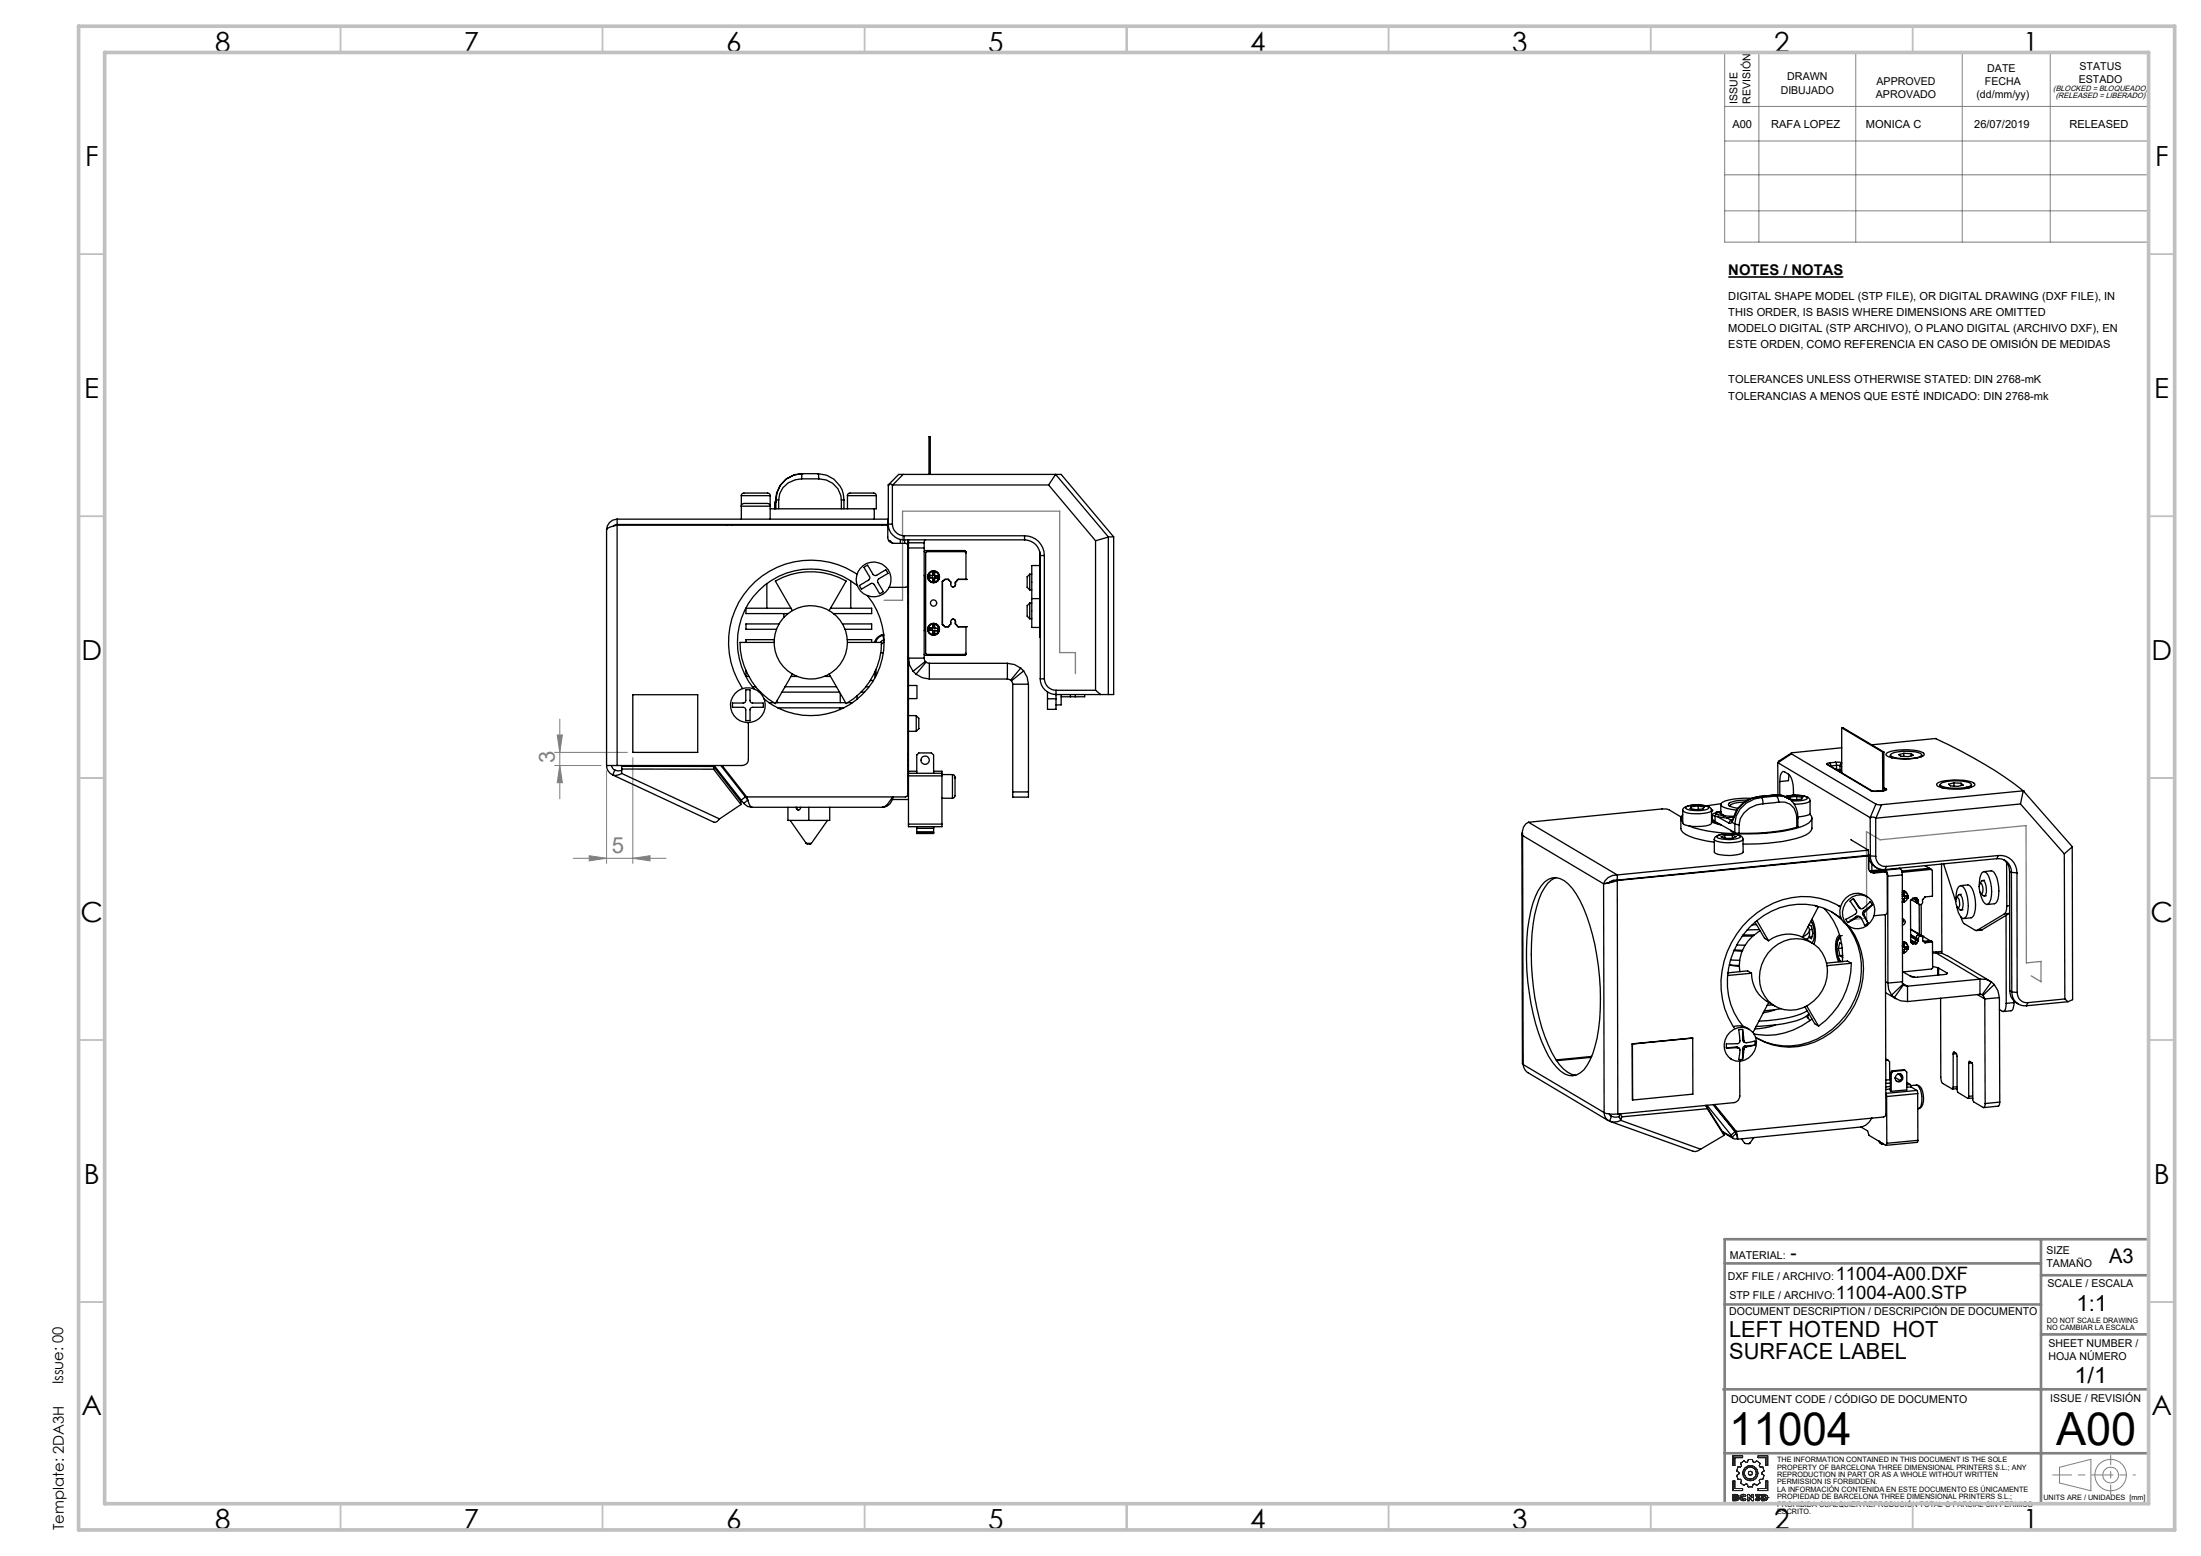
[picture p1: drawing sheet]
<svg xmlns="http://www.w3.org/2000/svg" width="420mm" height="297mm" viewBox="0 0 420 297" stroke-linecap="round" stroke-linejoin="round" font-family="sans-serif">
<path d="M329.8 52.9h22" fill="none" stroke="#000" stroke-width=".32"/>
<g fill="none" stroke="#191924" stroke-width=".19">
<path d="M330.7 277.9h1.8v.3h-1.5v1.5h-.3zM332.1 279.3l.7-.5 .4 .3 .3-.1 .1-.4h.8l.1 .4 .3 .1 .4-.3 .7 .5-.2 .5 .2 .2h.5l.2 .8-.4 .3v.2l.4 .3-.2 .8h-.5l-.2 .2 .1 .5-.6 .4-.4-.3-.3 .1-.1 .5h-.8l-.2-.5-.2-.1-.4 .3-.7-.4 .2-.5-.2-.2h-.5l-.2-.8 .4-.3v-.2l-.4-.3 .2-.8h.5l.2-.2zM335.5 277.9h1.8v1.8h-.3v-1.5h-1.5zM330.7 282.7h.3v1.4h1.5v.4h-1.8zM331 285.5l.4 .1-.4 .1zM331 286l.4 .1-.4 .1zM331.3 285.3l.3 .1 .1 .1M331.3 285.3h.2l.2 .2M331.3 285.3h-.6v1.2l.9-.1 .2-.3M331.4 285.6h.1M331.4 286.1h.1M331.7 285.5l-.2 .3 .3 .3"/>
<path d="M331.7 285.5h.1M331.8 286.1h.1M332 285.9l.2 .3 .4 .3 .6-.3M332 285.9l.1 .3 .2 .2a.69 .69 0 0 0 .9-.2M332 285.9h.1M332.4 285.9l.1 .2 .2 .1 .2-.2M332.4 285.9l.1 .2 .4-.1M332.4 285.9h.1M332.9 285.7l-.2-.2-.3 .1v.3M332.9 285.7l-.4-.1-.1 .3M332.9 286l.3 .2M333.2 285.5l-.5-.3-.5 .2-.2 .5"/>
<path d="M333.2 285.5a.67 .67 0 0 0-1.1 0l-.1 .4M333.2 285.5l-.3 .2M333.5 285.3h.3l.5 .6v-.6h.3v1.2h-.3l-.5-.7v.7h-.3zM335.1 286l.3 .2 .2-.1-.2 .1zM335.1 286l-.2 .2M335.5 284.1h1.5v-1.4h.3v1.8h-1.8zM335.6 286.1l-.4-.2v-.2l.3-.2h-.5v-.2h.8v.2l-.2 .2 .3 .4M335.6 286.1h.1M335.9 286.1l-.2 .3-.3 .1-.5-.3M335.9 286.1l-.2 .3-.4 .1-.4-.3M335.9 286.1h.1M336.2 285.3h.5l.5 .2 .2 .4-.3 .4-.9 .2z"/>
<path d="M336.6 285.5l.3 .1v.5h-.3zM337 285.9h.1M337.4 285.9h.1"/>
<circle cx="334" cy="281.2" r=".39"/>
<circle cx="334" cy="281.2" r="1.45"/>
<circle cx="334" cy="281.2" r="1.14"/>
</g>
<g fill="none" stroke="#808080" stroke-width=".19">
<path d="M329.1 10h80.9v36.2h-80.9zM335.6 10v36.2M354.1 10v36.2M374.4 10v36.2M391.2 10v36.2M329.1 20.3h80.9M329.1 26.9h80.9M329.1 33.4h80.9M329.1 40.2h80.9M106.8 137.3v15.2M105.8 146.1h8.9M105.8 143.6h13.9"/>
<path d="M106.3 140.3h1l-.5 3.3zM106.8 146.1l.5 3.3h-1zM115.7 147.1v17.7M120.8 144.6v20.2M109.4 163.8h17.7M112.4 163.3l3.3 .5-3.3 .5zM120.8 163.8l3.2-.5v1zM393 280.1l6-1.6v6l-6-1.4z"/>
<circle cx="402.7" cy="281.6" r="3"/>
<circle cx="402.8" cy="281.5" r="1.49"/>
</g>
<path d="M391.7 281.5h11.1" fill="none" stroke="#808080" stroke-width=".19" stroke-dasharray="15.2 1.3 1.3 1.3" stroke-dashoffset="11.6"/>
<path d="M402.8 281.5h4.7" fill="none" stroke="#808080" stroke-width=".19" stroke-dasharray="15.2 1.3 1.3 1.3" stroke-dashoffset="14.8"/>
<path d="M402.8 277.8v7.4" fill="none" stroke="#808080" stroke-width=".19" stroke-dasharray="15.2 1.3 1.3 1.3" stroke-dashoffset="13.4"/>
<path d="M329.1 236.5h80.9v50.5h-80.9zM389.5 236.5v50.5M329.1 249h60.4M329.1 241.2h60.4M389.5 243.4h20.5M389.5 254.7h20.5M328.9 265.2h81.1M329.1 277.4h80.9" fill="none" stroke="#808080" stroke-width=".5"/>
<g fill="none" stroke="#c0c0c0" stroke-width=".35">
<path d="M65 5v5M115 5v5M165 5v5M215 5v5M265 5v5M315 5v5M365 5v5M15 48.5h5M410 48.5h5M15 98.5h5M410 98.5h5M15 148.5h5"/>
<path d="M410 148.5h5M15 198.5h5M410 198.5h5M15 248.5h5M410 248.5h5M65 287v5M115 287v5M165 287v5M215 287v5M265 287v5M315 287v5M365 287v5"/>
</g>
<path d="M15 5h400v287h-400zM20 10h390v277h-390z" fill="none" stroke="#c0c0c0" stroke-width=".7"/>
<path d="M168.7 114.6h3.5v-17h30v27h3v4M353 175.6l3.2-.3v-16.6l2.6 1.6 27.8-2.7 .1 26.2 2.8-.3v3.9l-1.9-1.1" fill="none" stroke="#808080" stroke-width=".25"/>
<g fill="#808080">
<path d="M120.8 163.8l3.2-.5v1zM112.4 163.3l3.3 .5-3.3 .5z"/>
<path d="M106.8 146.1l.5 3.3h-1zM106.3 140.3h1l-.5 3.3z"/>
</g>
<g fill="none" stroke="#000" stroke-width=".25">
<path d="M117.8 99.1a2.05 2.05 0 0 0-2.1 2M117.8 99.1v1M117.8 99.1h51.6M141.5 94.6a.58 .58 0 0 1 .8-.5h3.8a.58 .58 0 0 1 .9 .5M141.5 94.6h5.5M141.5 94.6v4.5M141.5 96.3l.2-.1a3.6 3.6 0 0 1 2-.1h.7a5 5 0 0 1 2.4 .1l.2 .4h-5.5zM147 94.6v4.5M147.8 95.9v1.2M147.8 95.9h.2M148 95.7v.2M148 95.4v.3"/>
<path d="M148 95.6l-.2 .3M148 95.4h.1M148.1 95.4h.5M148.1 95.4v1.7M148.6 95.4v1.7M153 91.4a4.3 4.3 0 0 0-4.4 4M153 91.4h3.2M153.1 90.4a5 5 0 0 0-5 5M153.1 90.4l-.1 1M153.1 90.4h3M153.1 90.4h.1M153.1 90.4a5 5 0 0 0-5.1 5"/>
<path d="M156.1 90.4l.1 1M156.1 90.4a5 5 0 0 1 4.9 5M156.2 91.4a4.2 4.2 0 0 1 4.3 4M160.5 95.4h.5M160.5 95.4v1.7M161 95.4v1.7M161.7 94.6a.58 .58 0 0 1 .9-.5h3.8a.58 .58 0 0 1 .8 .5M161.7 94.6h5.5M161.7 94.6v2.5M166.8 97.1v2M167.2 94.6v2.5h-20.2M169.4 99.1v1h.1h-51.7"/>
<path d="M169.4 99.1h.1M169.5 92.6l.3-.2 .5 .2M169.5 92.6h.1M169.5 92.6v7.4M170.3 92.6h.1M170.3 92.6v7.4M170.4 92.6h29.7M172.3 90.6h-.8l-2 2M172.3 90.6l-1.9 2M172.3 90.6h29.1M177.3 90.6v-7.2h.2v7.2M200.1 92.6l9 10.6"/>
<path d="M201.4 90.6h.1M201.4 90.6l-1.3 2M201.4 90.6l10.1 11.9M201.7 90.6h.8l10 11.9M115.7 101.1v45M117.8 100.2h.1M117.8 100.1l-.7 .3M117.8 100.2a2.84 2.84 0 0 0-2.1 .9M117.8 100.2h51.6v2.3a1.2 1.2 0 0 0 1.2 1.2h2.2a.48 .48 0 0 1 .4 .5v47.4M117.8 100.2v45.9M138.7 100.1v.1M139.7 100.1v.1"/>
<path d="M146.3 111.4v4.7M148.7 119.1h-6.4v1h5.9M149.6 117.1v.7M151 116.1h-8.7v1h8.1M151.2 116.6l-3.2-5.7a13.7 13.7 0 0 1 13.5 0l-3.3 5.7M158.5 116.1h7.8v1h-7.3M159.1 117.1v.1M160.8 119.1h5.5v1h-5M162.3 110.9v5.2M163.5 109.6a15.7 15.7 0 0 0-19.9 1.9 15.7 15.7 0 0 0-1.9 19.9M163.6 111.8a14 14 0 0 0-18.8 .9 14 14 0 0 0-.9 18.8M164.9 108.3l.7-.4 .3 .6a2.48 2.48 0 0 0 1.1 1.4l.3-.1 1.7-1 .4 .7-1.3 .7a.78 .78 0 0 0-.6 .6 .78 .78 0 0 0 .3 .8l.8 1.3-.7 .4-.5-.8a1.38 1.38 0 0 0-1.1-1.2l-1.9 1.2-.4-.7 .6-.4a2.65 2.65 0 0 0 1.4-1.1z"/>
<path d="M165.5 113.7a14 14 0 0 1-.9 18.8 14 14 0 0 1-18.8 .9M168.3 100.1v.1M169.3 100.1v.1M169.5 100a3 3 0 0 0 3 3M169.5 100h.8M169.6 103.1l.6 .5M169.7 103.2v.1M169.9 103.3v.2M170.3 100a2.29 2.29 0 0 0 2.2 2.3M171.8 103v.7M172.5 102.3h23M172.5 102.3v.7"/>
<path d="M172.5 103h23M172.6 103v.7M173.2 103l.1 .6M173.2 104.1h.1M173.2 111.6a.48 .48 0 0 1-.4 .5h-3.1M173.3 112.6l-.1 .6M173.3 103v9.6M173.3 112.6h.1M173.4 103.6v1M173.4 114.9l-.2 .1M173.4 104.6v39.5M173.4 104.6h3"/>
<path d="M173.4 103.6h3M173.4 103v.6M176.4 103.6v1M176.4 105.3l.1-.2h7.6l.2 .2v5.3M176.4 109.9l.1 .1v10.2l-.1 .2M176.4 104.6v21M176.5 103l-.1 .6M177.2 119.9h.1M177.2 110.2h.1M177.2 109.9h.1M177.2 110.1h.1M177.3 119.8h.1"/>
<path d="M179 110.4h.1M179 120h.1M179 119.9h-.7v-.7h-.3v.7l-.7-.1-.1 .5M179 110v-.1h-.7v-.7h-.3v.7l-.7-.1-.1 .1v.4h.8v.7h.3v-.7l.7 .1M179 110.3h.1M179 110h.1M179 119.9h.1M179 110v.3M179 119.9v.1M179 110.3v.1M180.3 110.6l-.5 .4v8.2l.5 .4h.7M180.3 110.6h.7"/>
<path d="M180.3 110.6l-.5 .4v8.2M180.9 110.6l.5 .5M181.3 110.9l.1 .2M181.4 111.1a.6 .6 0 0 0 .1 .6 .6 .6 0 0 0 .6 .2l.2-.5M181.4 119.2l-.5 .4M181.4 119.2h-.1M181.6 118.2a.45 .45 0 0 1 .6 .1 .45 .45 0 0 1 .1 .5M182.3 118.8a.46 .46 0 0 0-.4-.6 .46 .46 0 0 0-.5 .6v.4M182.3 119.1l.5 .5M182.3 111.4a.45 .45 0 0 1-.1 .5 .45 .45 0 0 1-.6 .1M182.3 111.2v.2M182.3 118.8v.3"/>
<path d="M182.8 110.6l-.5 .6M182.8 110.6h1.5M182.8 119.6h1.5M184.3 119.6h.1M184.3 110.6h.1M184.3 105.5l-.2-.2h-7.3l-.2 .2v19.2l.2 .2h7.3l.2-.2M184.3 119.6v5.3l-.2 .2h-7.6l-.1-.2M195.5 102.3a3.7 3.7 0 0 1 3.8 3.7M195.5 103a3 3 0 0 1 3 3M195.5 102.3v.7M196.5 115.1v3M196.5 115.1l-.5 .5v2l.5 .5"/>
<path d="M196.5 109.6v3M196.5 109.6l-.5 .5v2l.5 .5M196.5 115.1h.4M196.5 118.1h.4M196.5 109.6h.4M196.5 112.6h.4M196.9 114.3v5.5h1.5M196.9 114.3h1.5M198.4 113.1v1.9M198.4 107.9h-1.5v6.4M198.4 105.3v7.8M198.4 115v6.4"/>
<path d="M198.4 113.1h.1M198.4 115h.1M198.5 106h.8M198.5 106v23.6M199.3 106v23.6M209.1 103.2v28.6M211.5 102.5h1M211.5 102.5v30.1M211.5 102.5l-2.4 .7M212.5 102.5v30.1h-1M120.8 132.6h12.3v11h-12.3zM139.8 134.2h1.5a.77 .77 0 0 0 .9-.2 .77 .77 0 0 0 .1-.8v-1.5h.8v1a1.43 1.43 0 0 0 .3 1.5h2.2v.8h-1.5a.76 .76 0 0 0-.8 .1 .76 .76 0 0 0-.2 .9v1.5l-.4 .1-.4-.1v-1.5a.77 .77 0 0 0-.1-.8 .77 .77 0 0 0-.9-.2h-1.5z"/>
<path d="M142.4 128.1l-.1 1h.6M142.8 137.9v7a1.15 1.15 0 0 1-1.2 1.2h-23.8M143.6 131.1h.6M144.9 132.1h.2M146.7 134.1h.9M147.7 122.6h-6.5a13.6 13.6 0 0 0 6.8 11.7l3.2-5.6M147.7 122.1h-5.4v.5M148.1 134.1h13.3M148.3 133.6v.5M148.4 135.1h12.6M149.2 132.1h11M149.8 131.1h9.8"/>
<path d="M151 129.1h1.1M157.3 129.1h1.2M160.3 132.4v1.7M160.3 135.1v.3M161.7 122.1h4.6v.5M161.7 122.6h6.5a13.6 13.6 0 0 1-6.7 11.7l-3.3-5.6M161.8 134.1h.9M163.5 132.8v.7M164.3 132.1h.7M165.2 131.1h.6M166.1 129.9h.6M166.9 128.3l.1 1.1"/>
<path d="M167.1 127.8l.1 1.2M168.1 124.6h.5M168.4 121.1a2.06 2.06 0 0 0-1.5 1.5M168.4 121.1v.2M168.5 121.3a1.73 1.73 0 0 0-1.4 1.3M168.5 121.3h.1M168.5 121.3l.1 .9M168.6 122.2l-.5 .4M168.6 122.6l-.4 .4M168.6 121.2l-.1 .1M168.6 121.1h-.2M168.7 122.1l-.1 .1"/>
<path d="M173.4 130.8h1.5M173.4 133.3h1.5M173.4 139.6h1.4M173.4 136.6h1.4M174.2 128.1l.6 .6M174.8 128.7l1.2 .7 1.3 .2M174.8 136.6v3M174.8 136.6l.5 .5v2l-.5 .5M175 130.8v2.5M176.4 125.6l.2 .7M176.4 125.6h-3l.2 1.4 .6 1.1M176.6 126.3l-2.4 1.8"/>
<path d="M176.6 126.3l.1 .1M176.7 126.4l.6 .2M176.7 126.4l-1.9 2.3M177.2 120.2h.1M177.2 120.3h.8v.7h.3v-.7l.7 .1M177.2 120.3h.1M177.3 126.6h14.9M177.3 129.6h14.9M177.3 126.6v3M179 120.4h.1M179 120.3h.1M179 120.3v.1"/>
<path d="M179 120v.3M192.2 129.6l.7 .2M192.2 126.6l1.4 .3 1.2 .6M192.2 126.6v3M192.9 129.8l.1 .2M193 130l.3 .6M193.3 130.6h3M193.3 130.6v20.6M194.8 127.5l-1.9 2.3M194.8 127.5l.5 .6M195.3 128.1l.7 1.2 .3 1.3M195.3 128.1l-2.3 1.9"/>
<path d="M196.3 130.6v20.6M198.4 121.4l.1 .2M198.4 121.4h.1M198.5 129.6a3 3 0 0 0 3 3h10M198.5 129.6h.8M199.3 129.6a2.23 2.23 0 0 0 2.2 2.2M199.9 133.4v2h1.6v-2M199.9 133.4h1.6M199.9 132.1v1.3M201.5 131.8v1.6M201.5 131.8h7.6M202.5 132.6v1.9h-1"/>
<path d="M204.3 132.6v.4M205.2 132.6v.4M207 132.6v.4h-4.5M209.1 131.8l.9 .8M351.4 138.9v8.6M351.4 138.9l7.8 4.6M351.4 138.9h.2l7.9 4.6M115.7 146.1h2.1M115.7 146.1a2.02 2.02 0 0 0 1.2 1.8M116.7 146.1a1.01 1.01 0 0 0 .6 .9M116.9 147.9l19.3 9h.4l.3-.2 .4-.4M117.3 147l.6 .1h.7"/>
<path d="M117.3 147l-.4 .9M118.6 147.6l-1.2 .4-.5-.1M118.6 147.6l18.7 8.7M118.6 146.8h17.6M136.2 146.3h-17.6v1.3M136.2 146.8l5.2 6.8M136.2 146.3v.5M136.2 146.3l5.2 6.7v.6M136.3 146.1l5.6 7.2M137.5 146.1l4.7 6M137.8 146.1l4.7 6M141.4 153.6l-4.1 2.7"/>
<path d="M141.9 153.3l.8 .6 .8 .2M142.2 152.1l.5 .6-.8 .6M142.2 152.1l-.8 .6M142.5 152.1h.1M142.5 152.1a2.75 2.75 0 0 0 1 2M143.5 154.1h24.8M150.4 154.1v2.5h7.9v-2.5M150.8 156.6l3 4.4M151.9 154.1a.45 .45 0 0 0 .4 .5 .45 .45 0 0 0 .5-.5M152 154.1l.1 .3 .3 .2M154.3 154.1v2.5M157.9 156.6l-3.1 4.4"/>
<path d="M170.4 152.1h.1M170.4 152.1v.5h3M170.4 152.1l-1.1 1.4-.5 .4-.5 .2M170.4 152.1a2.04 2.04 0 0 1-2.1 2M173.2 151.6a.48 .48 0 0 1-.4 .5h-30.3M173.2 145.1h.2M173.2 146.1h.2M173.2 151.6h.2M173.2 144.1h.2M173.4 147.6v.5M173.4 157.3v.5h6.3v-.5M173.4 145.1v1"/>
<path d="M173.4 144.1v1M173.4 148.1h6.3M173.4 157.3h6.3M173.4 146.1v1.5M173.4 148.1v9.2M173.4 147.6h6.3M173.4 147.2h1.5M174.9 158.8v.1M174.9 158.9v.2h3.3v-.2M174.9 147.6v-3.5l.4-.4h2.4l.5 .4v3.5M174.9 157.8v1M174.9 158.1h3.3"/>
<path d="M174.9 158.9h3.3M174.9 158.8h3.3M178.2 158.8v.1M178.2 147.2h1.5v.4M178.2 157.8v1M179.7 147.6v.5M179.7 147.8h2.1M179.7 152.4h2.1M179.7 148.1v9.2M181.8 147.8a.61 .61 0 0 1 .4 .8v1.4a4.2 4.2 0 0 1-.1 2.1l-.3 .3M181.8 147.8v4.6M193.3 151.2v.9h3v-.9"/>
<path d="M193.3 151.2h3M290.4 159.1l.1 43.9 .2 .2M290.5 158.8l-.1 .5 .1 .2M290.5 159.5l15.5 9.2M290.5 159.5l.2 43.7M291.7 156.9a2.17 2.17 0 0 0-1.2 2.6M291.7 156.9l16.9 10.1M320.7 156.2v1.9a2.09 2.09 0 0 0 1.7 1.5l2.1 .7 2.6 .5M320.8 156l-2.3-1.5-1.4-.1-25.4 2.5M321.1 154.7a.97 .97 0 0 1 1-.9 6.5 6.5 0 0 1 4.3 .4l.2 .5M321.1 155.5a.88 .88 0 0 0 0 1.4M321.1 154.7v2.5a3.5 3.5 0 0 0 2.8 .6 4.3 4.3 0 0 0 2.7-.6v-2.5"/>
<path d="M321.1 154.7a1.93 1.93 0 0 0 1.6 .6h1.6a3.4 3.4 0 0 0 2.3-.6M321.6 154.1a5.1 5.1 0 0 1 3.9-.3l.6 .4a3.7 3.7 0 0 1-3.1 .5 1.26 1.26 0 0 1-1.4-.6zM322.7 154v.4M324.1 153.8l1.1 .3-.2 .3-1.4 .1-1.1-.2 .2-.3M324.1 153.8l-1.4 .2M324.1 153.8v.7M326.6 154.5l.2 .2-.2 .2M326.6 156.6l1.6 .7M326.6 156.8l1.8 .7M326.6 156.8l.1 .1M326.7 155.5l.1 .8 .5 .5M326.7 155.6l-.1 .1"/>
<path d="M326.7 155.5l-.1 .1M327.3 155.8v1M327.3 155.8l.4 .1M327.3 156.8l3.7 2.1M327.4 155.1l-.7 .4 .6 .3M327.4 155.2v.2l.5 .1M327.4 155.2l.5 .3M327.4 159.7a6.8 6.8 0 0 1 4.7-.2 .54 .54 0 0 1 .4 .4 .54 .54 0 0 1-.1 .6 7.9 7.9 0 0 1-5.2-.1v-.5zM327.7 155.9l1.8 .2M327.7 155l.7-.1-.6 .1M327.7 155.9l2.3 1.2M327.7 159.6a5.7 5.7 0 0 1 4.4 0v.2a6 6 0 0 1-4.4 .1l-.1-.2z"/>
<path d="M327.8 155h-.3l-.1 .2M327.8 155l1.2 .7M327.9 155.5l1.1 .2M328.4 153.6v1.5a.98 .98 0 0 0 .8 .6M328.4 153.4l-2.8 .4M329 155.7h-.3l2.2 .1M329.1 159.4l-.7 .3 .8 .3h1.4M329.1 159.4h1.5M329.1 159.4v.6M329.5 156.1l.9 .5M330.3 158.5v.2l.7 .2M330.4 156.6l-.3 .1-.1 .4"/>
<path d="M330.4 156.6h.2M330.5 156.9l-.3 .3-.2-.1M330.5 156.9l.5 .4M330.5 156.6v.3M330.5 156.6v.1M330.6 159.4l.7 .3-.7 .3M330.6 159.4v.6M330.8 156l-1.3 .1M330.9 156l-.1-.1-.3 .7M330.9 156l-.4 .9M330.9 156l-.1 .1M331 157.3l.9 .1"/>
<path d="M331 158.9l.9 .2M331 157.3v1.6M331.9 157.4v1.7M332.9 153.1h-.3a3.5 3.5 0 0 0-2.5 .7M333.5 152.7l-2.7 .3-.8 .3-.2 .3a2.15 2.15 0 0 0 1.8 .7M334.2 152.4h-2.6a6.2 6.2 0 0 0-3.2 1v.2a4.6 4.6 0 0 0 3 1M335.8 152a5.4 5.4 0 0 0-4.9 3.9M335.8 152a5.6 5.6 0 0 0-4.9 4M335.8 152l.3 .2M336.1 152.2a5.5 5.5 0 0 0-5.1 5.1M336.1 152.2l.2 .4 .1 .8M336.4 153.4a4.7 4.7 0 0 0-4.5 4"/>
<path d="M338.5 151.7l-2.7 .3M338.5 151.7a3.7 3.7 0 0 1 2.6 .6M338.5 151.7l.1 .1M338.6 151.8l-2.8 .2M338.6 151.8h1.4l.8 .4M338.6 151.8l.3 .1M338.9 151.9l-2.8 .3M338.9 151.9a1.3 1.3 0 0 1 .5 1.2M338.9 151.9l1.4 .1 .8 .4M339.2 145.6l.1 6.1M339.2 145.6h.1M339.3 145.6l17.6 10.5"/>
<path d="M339.4 153.1l-3 .3M339.4 153.1a2.86 2.86 0 0 1 3.5 3.1M339.6 149.2l.2-1.2 .4-.7a2.14 2.14 0 0 1 1.9 2l.2 2.5M339.6 149.2v2.6M340.6 152a6.8 6.8 0 0 1 4.6 .3l.2 .5M340.7 152l1.6-.2a3.8 3.8 0 0 1 2.6 .5 1.69 1.69 0 0 1-1.6 .6h-1.4M340.9 152.1l.3 .2M341 152.2a4 4 0 0 1 2.1 3.9M341.4 147.8l-.1 1.2-1.7 .2M341.5 152.1v.4M341.8 143.8l-2.4 1.5-.2 .3M341.8 143.9l-2.5 1.7"/>
<path d="M341.8 143.9l16.2 9.6M342.3 151.6l-.2 .2M342.9 157.9a38.4 38.4 0 0 1-11 1.2M342.9 152v.6M342.9 156.2v1.7M342.9 152l1.1 .2-.2 .3-1.4 .2-1.1-.2 .2-.4M342.9 152l-1.4 .1M343.1 156.1v1.7l-.2 .1M343.1 156.1l-.2 .1M345.3 155.4a.86 .86 0 0 1 .3 1.2 5.1 5.1 0 0 1-2.9 1.5 43.4 43.4 0 0 1-19.4-.1l-1-.3M345.4 152.8v2.5a3.2 3.2 0 0 1-2.3 .6M345.4 152.8a3.7 3.7 0 0 1-3 .7"/>
<path d="M345.8 156.1v2a1.7 1.7 0 0 1-1.2 1.3 29.3 29.3 0 0 1-12 1.7M348.6 145.9l8.6 5.1M348.6 145.9l8.4 5M349.1 145.6l-.5 .1v.2M349.1 145.6l.3 .6M349.4 146.2h-.2M349.4 146.2v.1M350.3 145.5l.1 .6M350.3 145.5l1.1 .1M350.3 145.5l-1.2 .1M350.4 146.9h.7M350.4 146.1l.7 .1"/>
<path d="M350.4 146.1l-1 .1M350.4 146.1v.8M351 147.2l.3 .1M351.1 146.9l.2 .4M351.1 146.2v.7M351.1 146.2l.3 .2M351.1 146.9l.3 .2M351.3 147.3l.1 .1M351.4 142.7l-9.3 .9-.3 .2v.1M351.4 145.7l-.2 .1-.1 .4M356.9 156.1l.6-.1 .4 .2M356.9 156.1h.1"/>
<path d="M356.9 156.1v7.3M357 150.9l1.3 .1M357 150.9l.2 .1M357.2 151h1M357.9 156.2h.1M357.9 156.2v7.2M358 153.5l1.1 .1M358 153.5l-1.1 2.6M358.2 151h.1M359.1 153.6l-1.1 2.6M359.2 143.5l.1 7.4M359.2 143.5h.3"/>
<path d="M359.3 150.9h.1M359.3 150.9l-1.1 .1M359.4 150.9l-1.1 .1M359.5 143.5v7.1M359.5 150.4l.4 .2M359.7 150.8l-.4 .1M359.9 150.6v.2l-.5 .1M359.9 150.6l-.3 .3M360 143.8a10.3 10.3 0 0 1 6.9-.2l.3 .3v.2a5.9 5.9 0 0 1-3.9 .8l-.9-.1a5 5 0 0 1-2.4-.6l-.1-.2zM360.7 144.1l.1 .3 .3 .3M360.8 144a7.6 7.6 0 0 1 5.7-.2l.2 .2-.1 .2a7.8 7.8 0 0 1-5.6 .2l-.2-.2zM360.8 144.5l.2 .1"/>
<path d="M363.3 143.8l1.4 .1M363.3 143.8l-1 .2 .4 .4h1.4l1-.2-.4-.3M363.3 143.8v.6M364.7 143.9v.4M366.7 144.1l-.1 .4M369.3 141h.1M369.3 141a82.8 82.8 0 0 1 16.8 10M369.3 141l-12.1 1.2M369.6 149.5a8.7 8.7 0 0 1 5.2-.6 3.1 3.1 0 0 1 2 .7v.3a5.9 5.9 0 0 1-3.8 .7l-1.7-.1a1.96 1.96 0 0 1-1.8-.7zM370.2 149.8v.2a.97 .97 0 0 0 1 .5M370.3 149.6a7 7 0 0 1 4.7-.4l1 .3 .2 .2-.1 .2a7.9 7.9 0 0 1-5.7 .1l-.2-.2zM370.3 150.1l.3 .3"/>
<path d="M372.9 149.4l1.3 .1M372.9 149.4l-1.1 .3 .4 .3 1.4 .1 1-.2-.4-.4M372.9 149.4v.6M374.2 149.5v.4M376.1 150.1l-.2 .3M376.2 149.8l-.1 .3-.9 .4M385.6 153.5l-27.6 2.7M385.6 153.5l8.3 9.5M386.1 151h.1M386.1 151l-.5 2.5M386.1 151l-27 2.6M386.1 151l9.3 10.6"/>
<path d="M153.8 161l.2 .1h.7l.1-.1M153.8 161h1M294.7 168.3a3.1 3.1 0 0 1 4.6 .4 18.8 18.8 0 0 1 4.1 7.9 45.9 45.9 0 0 1 1 23.1 11.9 11.9 0 0 1-2.1 4.5 2.93 2.93 0 0 1-4.5 .3 15.6 15.6 0 0 1-4.2-7.3 46.9 46.9 0 0 1-1.5-23.2 12 12 0 0 1 2.6-5.7zM296.9 167.5a3.8 3.8 0 0 0-2.2 1.9 22 22 0 0 0-2.5 10.7 44.9 44.9 0 0 0 3.9 20.8 8.6 8.6 0 0 0 3.8 4.2l.8 .1M306 168.7l.1 43.7M307.4 168.3l-1.2 .4M308 168l-.6 .3M308.4 168l.2 .1M308.6 168h-.7l-.9 .5M308.6 167a2.54 2.54 0 0 0-2.6 1.7M308.6 168.1l-2.6 .6M308.6 167v1"/>
<path d="M308.6 168.1l.1 44.6M327.1 160.2v2.4a1.48 1.48 0 0 0 1.4 .6h2.4a2.05 2.05 0 0 0 1.7-.6v-2.4M332.6 178.5h2.1M334.5 178.6l-2 .1M334.9 176l1.8 3.1 .8 .5M335.2 176.5h-.9M335.2 175.7l2.3 3.9M335.7 177.4l-2.3 .1M335.9 177.7a7.5 7.5 0 0 0-3.9 7.8M344 178.9a6.4 6.4 0 0 0-6.5 .7M344.8 179.2l.1 .3M344.9 179.2l.1 .3"/>
<path d="M345 176.9a.86 .86 0 0 1-.1 1.3l-.9 .6M345.2 176.5l.5 .3 .2 1.3-.2 1.1-.5-.3M345.3 177.5l-.1 1.3-.5 .5M345.6 175.8a4.4 4.4 0 0 1 .2 4.2l-1.8-1.1M345.8 175.5a6.3 6.3 0 0 1 .3 4.7M345.8 178.8l-.6 .1M345.8 177.4h-.5M346.3 172.8l.7 .3M346.5 172.9l.5 .2M347 173.1l-3 5.8M348.1 173.4a13.1 13.1 0 0 1 3.5 10.2M349.6 174.1l1.8 1.4"/>
<path d="M350.8 172.9l.4 .2M351 178.5a1.19 1.19 0 0 0-.7 1.1 7.4 7.4 0 0 0 .6 4M351.2 173.1a14 14 0 0 0-15.9 1.1 16.6 16.6 0 0 0-5.5 20l1.1 2M351.2 179.1a1.54 1.54 0 0 0-.7 1.6 4.1 4.1 0 0 0 .9 2.8M351.3 175.3a12.4 12.4 0 0 0-16.2 .5 14.7 14.7 0 0 0-4.2 17.5l.8 1.4 .9 1.2M351.5 178.6a1.48 1.48 0 0 0-1 1.5 5 5 0 0 0 .7 3.4M352.4 176.6a14.3 14.3 0 0 1-1.4 18.6 12.9 12.9 0 0 1-15.8 3M352.7 171.7a2.95 2.95 0 0 1 4-.3 2.95 2.95 0 0 1 .7 3.9 3 3 0 0 1-3 2 3 3 0 0 1-2.8-2.3 3.5 3.5 0 0 1 1.1-3.3zM352.8 176.8a14.2 14.2 0 0 1-.8 18 13.2 13.2 0 0 1-16.8 3.3l-.2-.1M353.2 160.2l3.3 2.1M353.7 171.6l-.7 .4 .5 .7a2.39 2.39 0 0 1 .8 1.5l-2.1 1.3 .4 .6M353.7 171.6l1.2 1.7"/>
<path d="M353.7 171.6l.9 1.5M354.2 174.9l.4-.1 .4 .2M354.2 174.9l-1.6 1.2M354.2 174.9l.2 .2M354.4 175.1l-1.8 1M354.4 175.1l.2-.1a.94 .94 0 0 1 .9 .9l.3 .7 .6-.4M354.6 173.1l.4 .3M354.6 173.1l.3 .2M355.5 174.6l.9 1.6M355.5 174.6l.2 .1M355.6 173.9a.52 .52 0 0 0-.1 .7M355.6 173.9l.3 .1"/>
<path d="M355.7 174.7l.7 1.5M355.9 174l-.2 .2v.5M356.4 171.2a3.3 3.3 0 0 0-4.7 .7 3.3 3.3 0 0 0 .8 4.7l.5 .3M356.4 163.3l.2 .1M356.5 163.3a2.81 2.81 0 0 0 1.6 2.4M356.5 162.3l-47.9 4.7M356.5 162.3l.1 1-48 4.7M356.6 163.4v2.2a1.03 1.03 0 0 0 1 1M356.6 163.4l-48 4.7M356.6 163.1l.3 .3M356.6 163.7v2.2M356.6 164.1l.1 .1"/>
<path d="M356.9 166.4h.4M356.9 163.4a2.5 2.5 0 0 0 2.8 2.6M356.9 163.4h1M357.2 164.9v1.3M357.3 172.7l-1.4 1.3M357.3 172.7l-.4-.6-.5 .5a1.89 1.89 0 0 1-1.3 .9l-.2-.2M357.3 172.7l-1.7 1.2M357.3 166.4l.3 .2M357.9 163.4a1.83 1.83 0 0 0 2.1 2M358.7 165.9v.1M358.9 166h.3M358.9 166l.4 .2"/>
<path d="M358.9 166l-2.2 .2M359.2 166l.4 .3M359.2 166h.1M359.3 166.2l.3 .1M359.3 166.2l.4 .2M359.3 166.2l-2 .2M359.6 166.3l.3 .2M359.7 166.4a.42 .42 0 0 1 .4 .5v7.4l-.3 .3-2.2 .2M359.7 166.4l-2.1 .2M359.7 166l.1 .1M359.8 174.6l.1 38.2-.5 .4-2.2 .2M359.8 166.1l.3 .4 .1 .7"/>
<path d="M360 165.4l-.3 .6M360.2 167.2l.1 20.4M362.5 165.7l.1 .1M362.6 165.8a1.44 1.44 0 0 1 .4 1.2M362.6 165.8l-2.8 .3M363 170a.97 .97 0 0 1 1.1 1.1M363 175.4a.58 .58 0 0 1 .6 .6 .58 .58 0 0 1-.6 .6M363 170.2a.99 .99 0 0 1 1.1 1 .99 .99 0 0 1-1.1 1M363 170.4h.3l.1 .7 .6-.1-.1 .4-.5 .1-.1 .6h-.3M363 170.7v.4M363 171.5h.1M363 167l-2.8 .2"/>
<path d="M363 167v20.4M363 179.7a.93 .93 0 0 1 1.1 1.1M363 179.9a.99 .99 0 0 1 1.1 1 .99 .99 0 0 1-1.1 1M363.1 175.4l.1 .4-.2 .4M363.3 170l.4 .4-.2-.3M363.3 179.8l.5 .4M363.4 172.1l-.4 .2M363.5 179.8l.2 .3M363.9 171.4h.1M364 171.3h.1M364 171.1h.1M364 171h.1"/>
<path d="M364 171v.1M364.6 177.4l1.8 1.1M364.6 177.3l2.3 1.4M364.6 178.4l1.1 .6M364.6 179.5l.6 .4M364.6 178.8l1.1 .6M364.6 179.4l.7 .4M364.6 178.6l1.1 .7M364.7 171.7l1.2 .7M364.9 171.5l.8 .4M365.2 179.9h-.5M365.2 179.9h.1"/>
<path d="M365.3 179.9h.1M365.3 179.9l.2 .2M365.3 171.4l.4 .3M365.3 179.8l-.1 .1M365.3 179.8h.1M365.4 179.8h.1M365.4 179.8l-.1 .1M365.4 171.4l.2 .1M365.4 179.8l.3 .2M365.4 171.4l.1 .1M365.5 171.5h.1M365.5 171.5l.2 .1"/>
<path d="M365.5 179.5l-.2 .3M365.6 171.4h.1M365.6 171.5l.4 .2M365.6 171.4h-.6l-.4 .5v7.9l.4 .4 .6-.1M365.7 171.4h.1M365.7 171.6v.1M365.7 171.6h.1M365.7 179.5h-.2M365.7 179.4v.1M365.7 179.4l-.2 .1M365.7 179.5l.3 .2M365.7 171.4l.4 .5"/>
<path d="M365.7 171.9l.2 .5M365.7 171.7l.4 .2M365.7 171.7v.2M365.7 171.9l.4 .3M365.7 179.3v.1M365.7 179.1v.2M365.7 179.1l.4 .2M365.7 179.3l.4 .3M365.9 178.5l-.2 .6M365.9 178.5l.4-.1 .4 .3M365.9 178.5l.2-.1 .3 .1M365.9 172.4l.3 .2 .1 5.7"/>
<path d="M365.9 172.4h.1M366 179.7l-.3 .4M366.1 179.6l-.1 .1M366.1 179.3a.43 .43 0 0 1 .3-.6 .43 .43 0 0 1 .5 .5v.4M366.1 171.9v.3M366.1 179.3v.3M366.6 172.6v5.9M366.9 178.7l1.5 .9M366.9 179.6l.5 .3M366.9 178.7h.1M366.9 179.6h.1M367.2 179.9h.2"/>
<path d="M367.3 165.2l.9 .5M368.2 165.7l-5.3 .6M368.2 165.7l.3 .2M368.4 179.6h.1M368.4 179.6l.4 .2M368.4 179.6l-1.3 .1M368.5 165.9l.2 .2 .1 5-1.5 .1-.4 .5a.6 .6 0 0 1-.1 .7 .6 .6 0 0 1-.6 .2l-.1-.4M368.5 165.9l-5.6 .6M368.8 179.8l-1.4 .1M368.8 179.8v4.9l-.2 .3-5.6 .5M370.5 164.9l.1 17.1M370.9 164.9l2.3 7.2"/>
<path d="M373.2 171.6a3.3 3.3 0 0 1 .8-2.5 1.36 1.36 0 0 1 1.2 1.3 6.6 6.6 0 0 1 0 4.5l-.2 .3-.4 .1a2.24 2.24 0 0 1-1.1-1.7l-.1-.6M373.3 171.4l.5-.7a1.06 1.06 0 0 1 .7 1.2 2.05 2.05 0 0 1-.2 1.8h-.2l-.6-.5M373.4 171.3h.2a1.79 1.79 0 0 1 .1 1.9 1.41 1.41 0 0 1-.4-1.8zM374.1 169l1.4-.1a1.55 1.55 0 0 1 1.1 1.4 6.9 6.9 0 0 1 0 4.5l-.5 .4-1.4 .1M374.2 175l.6 1.3 2.1 1.3h.4M374.3 170.7h-.4M374.6 173.7h-.4M377.7 168.9a3.3 3.3 0 0 1 .8-2.5 1.36 1.36 0 0 1 1.2 1.3 6.6 6.6 0 0 1 0 4.5l-.6 .4a2.15 2.15 0 0 1-1.1-1.7l-.2-.6M377.8 168.7l.6-.6a1.41 1.41 0 0 1 .6 1.4 1.34 1.34 0 0 1-.4 1.5l-.6-.5M377.8 168.7l.1-.1a1.57 1.57 0 0 1 .2 2 1.59 1.59 0 0 1-.3-1.9zM378.2 177.5l-1 .1M378.2 177.5l-.9 .1"/>
<path d="M378.6 166.4l1.3-.2a1.51 1.51 0 0 1 1.2 1.4 7.2 7.2 0 0 1 0 4.5l-.5 .4-1.4 .1M378.7 168l-.3 .1M379 171h-.4M381 163.9a2.5 2.5 0 0 1 2.8 2.6M381 163.9l-21.3 2.1M381.3 163.3a3.2 3.2 0 0 1 3.6 3.3M381.3 163.3l-21.3 2.1M381.3 163.3l-.3 .6M382.4 164.1a2.82 2.82 0 0 1 1.1 2.2M382.5 174.4l-5.2 3.2M382.8 174.7v16.8M382.9 164.6v8.3"/>
<path d="M382.9 172.9a2.04 2.04 0 0 1-.4 1.5M383.4 174.3l-.9 .1M383.4 174.3l-5.2 3.2M383.5 174.3h-.1M383.5 166.3l.3 .2M383.5 166.3v22.8M383.5 172.9h-.6M383.8 166.5l1.1 .1M383.8 166.5l.1 22.8M384.9 166.6v22.8M393.9 163l.1 27.7M395.4 161.6h.1"/>
<path d="M395.4 161.6l-1.5 1.4M395.4 161.6l.1 29.2-.9 .4M311.5 199.2v.1M311.5 199.2v10.7M311.5 199.3v10.7M323 198.2l-11.5 1.1M323 198.2v10.6l-11.5 1.2M323 198.2l-11.5 1M329.7 185.7l3.8-.4 .7 .5M330 184.2l1.9 .1M330.1 184.2l1.8 .3M330.1 197a2.95 2.95 0 0 1 4-.3 2.95 2.95 0 0 1 .7 3.9 3 3 0 0 1-3 2 3 3 0 0 1-2.7-2.3 3.6 3.6 0 0 1 1-3.3z"/>
<path d="M330.2 183.2l1.8 .1M330.8 196a3.2 3.2 0 0 1 3 .5M330.9 181.4l1.5 .2M330.9 181.3l1.6 .1M331.3 199.8l.5 .2M331.3 199.8l-1.9 .2M331.3 199.8l.2 .2M331.4 180.4h1.6M331.5 200h-2.1M331.5 200l.4 .1 .1 .3-.2 1.8h.7M332.5 196.5l-.7 .1 .1 .7a2.61 2.61 0 0 1-.1 1.8l-2.4 .1v.8M332.5 196.5l.3 2.1"/>
<path d="M332.5 198.5l.1 .2 .4 .3M332.5 196.5v2M332.5 198.5l.3 .1M332.8 198.6v.3a2 2 0 0 0 1.7-.1l.4-.1v.8M333 199.7l-.4 .2-.1 .3M333 199.7l.2 .1M333.2 199.8l-.3 .2-.1 .3M334.2 185.8a6.2 6.2 0 0 0 2.9 5.3l1.5 .9M334.2 185.8l-4.5 .4M334.9 199.5l-1.7 .3M334.9 199.5l-1.9 .2M337.5 191.3l-3 5.8"/>
<path d="M338.3 191.8l-1.1 .1M338.3 181a6.1 6.1 0 0 1 7.3-1.1 6.1 6.1 0 0 1 3 6.7 7.1 7.1 0 0 1-9.3 5.8 6.4 6.4 0 0 1-3.1-8.3l1.2-2.2zM338.7 192.7l-2.3 .6M338.8 195.6l-1.3 .4-2.6 .4M339.9 192.5l-3.2 .4M344.4 192.2l1.9 3.2 .7 .5M344.7 194l.5 .5 .1 .3M344.8 192l2.2 3.9M344.8 192.9a13.9 13.9 0 0 1-5.9 1.7l-3.3 .3M345.1 193.7l-.1 .6M345.2 193.5a5.8 5.8 0 0 1-3.5 1.6l-2.8 .5-3.8 .3M345.8 194.5a13.6 13.6 0 0 1-11.1 2.9"/>
<path d="M348.5 183.8l4-.4 .8 .5M350.8 181l.3 1.4M351.1 182.4l.5 .3M351.4 180.2l-.4-.2-.2 1M351.5 181h-.7M351.6 182.7h.1M351.6 182.3l-.5 .1M353.3 183.9a14.8 14.8 0 0 1-6.3 12M353.3 183.9l-4.6 .4M359.8 189.5l2 1.1M359.8 187.4l.5 .2M360.3 187.6l.1 1.3 .6 1"/>
<path d="M361 189.9l.5 .5M361.5 190.4l1.2 .6 1.3 .2M363 180.1h.3l.1 .7 .6-.1M363 180.4v.4M363 187.4l.1 .5M363 181.2h.1M363 187.4l-2.7 .2M363 187.7l1 .5M363.1 187.9l-2.1 2M363.1 187.9l.1 .1M363.1 185.5l1.6 .9 .6 .1 6-.5 .3-.2-.1-.1M363.2 188l.8 .2"/>
<path d="M363.2 188l-1.7 2.4M363.5 181.8l-.5 .2M364 181.1h.1M364 180.7v.5h-.6l-.1 .6h-.3M364 180.8h.1M364 180.7h.1M364 180.7v.1M364 188.2v3M364.5 186.3l.9 .2M365.5 180.1h.1M365.7 180h.1M365.7 180l-.2 .1"/>
<path d="M365.7 180v.1M365.7 180.1h-.1M368.8 184.5l.9 .2M369.4 181.9l1.3 .1 .8 .4M369.4 181.9h-.6M369.4 181.9l8.4 5M369.7 184.7l.2 .1M369.7 184.7v1.4M369.9 184.8l1.6 .9M369.9 184.8v1.3M370.3 190.5v15.3l.2 .7 .2 .3 1.9 1.1 .1-.4M370.5 181.6l-1.7 .1"/>
<path d="M371.5 185.7v.2M371.5 182.4l8.2 4.9M377.4 189.9l1.3 .8M377.8 189.8l.4 .1M377.8 186.9h1.2l1 .5M377.8 186.9l-13.8 1.3M377.8 186.9v2.9M377.8 189.8l-13.8 1.4M378.2 189.9l.2 .1M378.4 190l.3 .7M378.7 190.7l.1 19.9M380 187.4l-1.8 2.5"/>
<path d="M380 187.4l.5 .5M380.5 187.9l.7 1.2 .3 1.3M380.5 187.9l-2.1 2.1M381.5 190.4l-2.8 .3M381.5 190.4l.1 20M382.8 191.5l-.3 1.4-.4 .1-.6-.3M383.5 189.1a2.8 2.8 0 0 0 1.6 2.5M383.5 189.1l.4 .2M383.9 189.3a2.55 2.55 0 0 0 2.8 2.7M383.9 189.3l1 .1M384.3 191.4l-.3 1.4-.2 .1-1.5 .2M384.3 191.1v.3"/>
<path d="M384.3 191.4l-1.5 .1M384.9 189.4a1.88 1.88 0 0 0 2.1 2M387 191.4l-.3 .6M394 190.7l-7 .7M394 190.7l.6 .5M394.6 191.2l-7.9 .8M290.7 203.2a1.93 1.93 0 0 0 .9 1.5l15.3 9.2M290.7 203.2l15.4 9.2M303.7 201.8l-6.7 .7M303.7 201.6l-6.8 .7M306.1 212.4a5.3 5.3 0 0 0 2.6 .3M306.1 212.4a1.65 1.65 0 0 0 1 1.6"/>
<path d="M307.1 212.6l.4 .5M307.3 214.1l15.8 5.6 .4 .1 .5-.1 .5-.3M307.3 213l.2 .1M307.5 213.1l.7 .2 .8-.2M307.5 213.1l-.4 .9M309 213.1l.3 .8M309.1 212.6l-.1 .5M309.2 212.6l.3 .6M309.3 213.9l-.6 .2-.8 .1-.8-.2M309.3 213.9l15.2 5.5M309.5 213.2l-.2 .7M311.5 209.9v.1"/>
<path d="M325.7 211l4.6 5.7M325.8 211.6l-.3-.6 3.2 5 .3 .7M325.8 211.6l-16.3 1.6M325.8 211.6l3.2 5.1M326.9 210.9l4.2 5.1M327 210.9l3.9 4.9M327.1 210.8l4.2 5.2M328.7 216l1.8 1.1M328.8 216.1l2 1.2M329 216.7l-4.5 2.7M330.2 202l.2 .2M330.3 216.7l.2 .4"/>
<path d="M330.5 217.1l.5 .3h.5M330.9 215.8l.6 1.2M330.9 215.8l.4 .2M331.1 216l-.8 .7M331.1 216l.2 .4M331.2 216.2h.1M331.3 216.4v.1M331.3 216.4l-.8 .7M331.3 216l.2 1.4M331.5 217v.4M332 202.6v6.6a1.27 1.27 0 0 1-1.1 1.3l-22.2 2.2M332.3 217.4l.6 .8h1"/>
<path d="M332.5 200.2v2M332.5 200.2l.3 .1M332.8 200.3l-.3 1.9M333.9 218.2l-.3 .1M334.7 217.1l-.8 1.1M355.1 215.1l1.3 .8 .3 .8 3.1 1.9 .2-.4M355.1 215.1l-23.5 2.3M357.2 213.4a2.64 2.64 0 0 1-2.1 1.7M357.2 213.4l-25.9 2.6M358.5 217.8l.5 .5h.2M358.5 217.8h.1M359.2 218.3h.1"/>
<path d="M359.3 218.3h-.2M359.8 202.2l.4 .1M360 209.3v8.9M360.2 202.3l.4 .4v3.4l-.7 .1M360.2 202.3h-.4M360.6 205.4h.1M360.6 204.9h.1M360.6 204.6l.2 .1M360.7 204.8v3.4l.2 .1M360.7 207.9l-.8 .1M360.7 204.8l.2 .1M360.7 207.4l-.8 .1"/>
<path d="M360.7 206.7l-.8 .1M360.9 204.9v3.4M361.1 204.4l-.4 .4M361.1 204.4l.1 .1M361.2 204.5l-.3 .4M361.6 205.7l1 .5M362.2 205h.3l.4 .4M362.2 205l.2 .1 .5 .7M362.7 205a.83 .83 0 0 1 .1 1 .83 .83 0 0 1-.9 .4M363.5 204.3l.4 .3v3.4l-3 .3M363.5 204.3l-2.3 .2M363.5 204.3l-.2-.1-2.2 .2"/>
<path d="M363.9 206.6l.6 .4M364.5 207h-.6M364.5 207l.2 .5M364.6 207.2l1.1-.1a1.2 1.2 0 0 1 .8 1.1 4.8 4.8 0 0 1-.1 3.2l-.4 .2M364.7 207.5h-.8M364.7 207.5l1.1 .6M365.7 207.1a1.58 1.58 0 0 1 1.3 1.9v.3a1.88 1.88 0 0 1-.9 2.3M365.8 208.1l-5.9 .6 .1 .6M365.8 208.1l.1 .6M365.9 208.7l-5.9 .6M365.9 208.7l.1 9M366 217.7l-.1 .3-6 .6"/>
<path d="M366 217.7l-6 .5M372.7 201.2v-.3l.2-.1 .4 .2 .2 .5v6.5l.1 .5 1.9 1.2 .2-.2v-.2M372.7 201.2v6.3M373.3 201.1l-.6 .1M373.5 207.8l-.9 .1M373.5 207.4l-.8 .1M375.7 202.9l.1-.3 .5 .3 .1 .3v6.8l.2 .3 1.8 1.1a.52 .52 0 0 0 .4-.8M375.7 202.9v6.4M376.3 202.9h-.6M376.4 209.2l-.7 .1M376.4 209.6l-.8 .1M381.6 210.4l-.2 .7-2.9 .3"/>
<path d="M381.6 210.4l-2.8 .2"/>
<circle cx="166.7" cy="110.6" r="3.3"/>
<circle cx="178.1" cy="110.1" r="1.11"/>
<circle cx="178.1" cy="110.1" r="1.15"/>
<circle cx="178.1" cy="110.1" r="1.03"/>
<circle cx="178.1" cy="115.1" r=".6"/>
<circle cx="142.7" cy="134.6" r="3.3"/>
<circle cx="154.7" cy="122.6" r="7"/>
<circle cx="178.1" cy="120.1" r="1.1"/>
<circle cx="178.1" cy="120.1" r="1.15"/>
<circle cx="178.2" cy="120.1" r="1.04"/>
<circle cx="176.5" cy="145.1" r=".79"/>
<circle cx="362.4" cy="205.7" r=".77"/>
</g>
<g font-size="8.7">
<text x="330" y="275.9">11004</text>
<text x="392.3" y="275.9">A00</text>
</g>
<g font-size="5.3">
<text x="41" y="9.9">8</text>
<text x="88.5" y="9.9">7</text>
<text x="138.5" y="9.9">6</text>
<text x="188.5" y="9.9">5</text>
<text x="238.5" y="9.9">4</text>
<text x="288.5" y="9.9">3</text>
<text x="338.5" y="9.9">2</text>
<text x="386" y="9.9">1</text>
<text x="16.2" y="31.7">F</text>
<text x="411.2" y="31.7">F</text>
<text x="16.1" y="75.9">E</text>
<text x="411.1" y="75.9">E</text>
<text x="15.5" y="125.9">D</text>
<text x="410.5" y="125.9">D</text>
<text x="15.4" y="175.9">C</text>
<text x="410.4" y="175.9">C</text>
<text x="16" y="225.9">B</text>
<text x="411" y="225.9">B</text>
<text x="15.5" y="270.2">A</text>
<text x="410.5" y="270.2">A</text>
<text x="41" y="291.9">8</text>
<text x="88.5" y="291.9">7</text>
<text x="138.5" y="291.9">6</text>
<text x="188.5" y="291.9">5</text>
<text x="238.5" y="291.9">4</text>
<text x="288.5" y="291.9">3</text>
<text x="338.5" y="291.9">2</text>
<text x="386" y="291.9">1</text>
</g>
<g font-size="4.2" fill="#808080">
<text x="105.9" y="145.6" transform="rotate(-90 105.9 145.6)">3</text>
<text x="116.7" y="162.9">5</text>
</g>
<g font-size="4.2">
<text x="396.2" y="250.3">1:1</text>
<text x="330" y="255.2">LEFT HOTEND HOT</text>
<text x="330" y="259.5">SURFACE LABEL</text>
<text x="395.8" y="264">1/1</text>
</g>
<text font-size="3.9" x="402.5" y="241.1">A3</text>
<g font-size="3.5">
<text x="341.7" y="240.4">-</text>
<text x="350.3" y="244.3">11004-A00.DXF</text>
<text x="350.3" y="247.9">11004-A00.STP</text>
</g>
<g font-size="2.8">
<text x="329.8" y="52.6">NOTES / NOTAS</text>
<text x="12.1" y="264.2" transform="rotate(-90 12.1 264.2)">Issue: 00</text>
<text x="12.2" y="292" transform="rotate(-90 12.2 292)">Template: 2DA3H</text>
</g>
<g font-size="2.1">
<text x="339.8" y="17.9">DIBUJADO</text>
<text x="341.1" y="15.4">DRAWN</text>
<text x="358.1" y="16.3">APPROVED</text>
<text x="378.8" y="16.3">FECHA</text>
<text x="379.2" y="13.8">DATE</text>
<text x="396.7" y="15.8">ESTADO</text>
<text x="396.8" y="13.3">STATUS</text>
<text x="331.5" y="19.8" transform="rotate(-90 331.5 19.8)">ISSUE</text>
<text x="334" y="19.8" transform="rotate(-90 334 19.8)">REVISIÓN</text>
<text x="357.9" y="18.8">APROVADO</text>
<text x="377.1" y="18.8">(dd/mm/yy)</text>
<text x="330.6" y="24.3">A00</text>
<text x="338" y="24.3">RAFA LOPEZ</text>
<text x="356.1" y="24.3">MONICA C</text>
<text x="376.7" y="24.3">26/07/2019</text>
<text x="394.9" y="24.3">RELEASED</text>
<text x="329.8" y="57.2">DIGITAL SHAPE MODEL (STP FILE), OR DIGITAL DRAWING (DXF FILE), IN</text>
<text x="329.8" y="60.3">THIS ORDER, IS BASIS WHERE DIMENSIONS ARE OMITTED</text>
<text x="329.8" y="63.4">MODELO DIGITAL (STP ARCHIVO), O PLANO DIGITAL (ARCHIVO DXF), EN</text>
<text x="329.8" y="66.5">ESTE ORDEN, COMO REFERENCIA EN CASO DE OMISIÓN DE MEDIDAS</text>
<text x="329.8" y="73.2">TOLERANCES UNLESS OTHERWISE STATED: DIN 2768-mK</text>
<text x="329.8" y="76.3">TOLERANCIAS A MENOS QUE ESTÉ INDICADO: DIN 2768-mk</text>
<text x="390.5" y="239.4">SIZE</text>
<text x="329.7" y="244.3">DXF FILE / ARCHIVO:</text>
<text x="330.1" y="240.4">MATERIAL:</text>
<text x="390.5" y="241.9">TAMAÑO</text>
<text x="390.7" y="245.6">SCALE / ESCALA</text>
<text x="330" y="251">DOCUMENT DESCRIPTION / DESCRIPCIÓN DE DOCUMENTO</text>
<text x="330" y="247.9">STP FILE / ARCHIVO:</text>
<text x="390.9" y="257.1">SHEET NUMBER /</text>
<text x="390.9" y="259.6">HOJA NÚMERO</text>
<text x="330.3" y="267.7">DOCUMENT CODE / CÓDIGO DE DOCUMENTO</text>
<text x="391.2" y="267.5">ISSUE / REVISIÓN</text>
</g>
<g font-size="1.5">
<text x="391.8" y="17.4">(BLOCKED = BLOQUEADO)</text>
<text x="392.3" y="18.8">(RELEASED = LIBERADO)</text>
</g>
<g font-size="1.4">
<text x="390.6" y="252.5">DO NOT SCALE DRAWING</text>
<text x="390.6" y="253.9">NO CAMBIAR LA ESCALA</text>
<text x="339.1" y="279.1">THE INFORMATION CONTAINED IN THIS DOCUMENT IS THE SOLE</text>
<text x="339.1" y="280.5">PROPERTY OF BARCELONA THREE DIMENSIONAL PRINTERS S.L.; ANY</text>
<text x="339.1" y="281.9">REPRODUCTION IN PART OR AS A WHOLE WITHOUT WRITTEN</text>
<text x="339.1" y="283.3">PERMISSION IS FORBIDDEN.</text>
<text x="339.1" y="284.7">LA INFORMACIÓN CONTENIDA EN ESTE DOCUMENTO ES ÚNICAMENTE</text>
<text x="339.1" y="286.1">PROPIEDAD DE BARCELONA THREE DIMENSIONAL PRINTERS S.L.;</text>
<text x="339.1" y="287.6">PROHIBIDA CUALQUIER REPRODUCIÓN TOTAL O PARCIAL SIN PERMISO</text>
<text x="389.9" y="286.3">UNITS ARE / UNIDADES [mm]</text>
<text x="339.1" y="289">ESCRITO.</text>
</g>
</svg>
